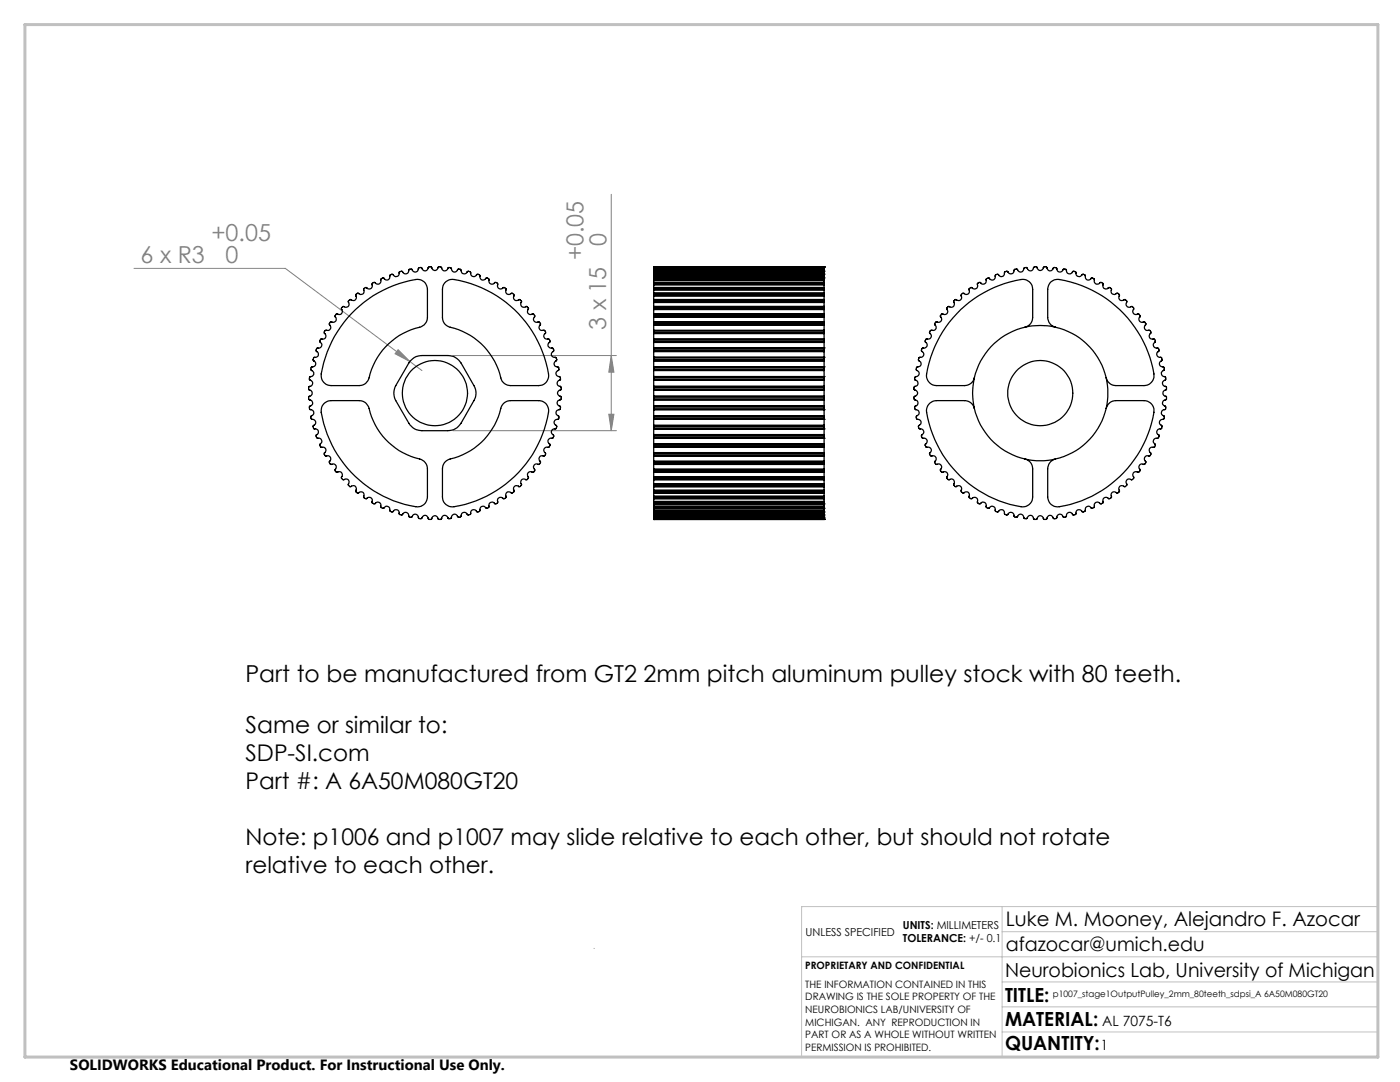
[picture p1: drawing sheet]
<svg xmlns="http://www.w3.org/2000/svg" width="279mm" height="216mm" viewBox="0 0 279 216" stroke-linecap="round" stroke-linejoin="round" font-family="sans-serif">
<path d="M122 38.8v47.1M26.7 53.6h30.2l24.9 18.5M79.4 69.8l2.4 2.3-3-1.5zM81.8 72.1l2.4 1.8M90.4 70.9h32.6M122 70.9l.5 3.4h-1zM90.4 85.9h32.6M121.5 82.7h1l-.5 3.2z" fill="none" stroke="#808080" stroke-width=".2"/>
<path d="M118.6 189.2v.1M160 190.9h115M200 185.9h75M200 180.9v30M200 195.9h75M275 180.9h-115v30M200 205.9h75M200 200.9h75" fill="none" stroke="#c0c0c0" stroke-width=".2"/>
<path d="M5 4.9h270v206h-270z" fill="none" stroke="#c0c0c0" stroke-width=".6"/>
<g fill="#808080">
<path d="M79.4 69.8l2.4 2.3-3-1.5z"/>
<path d="M122 70.9l.5 3.4h-1zM121.5 82.7h1l-.5 3.2z"/>
</g>
<g fill="none" stroke="#000" stroke-width=".25">
<path d="M88.8 56.4l.8-.6a3.4 3.4 0 0 1 2.2 .2 22.7 22.7 0 0 1 17.7 19.3 1.96 1.96 0 0 1-2 1.6h-5.6a1.97 1.97 0 0 1-2-1.5 13.5 13.5 0 0 0-10.4-10.2l-.8-.6-.3-.6-.1-.6v-5.7l.1-.7zM130.5 59.8v.2M130.5 59.8h.1M130.5 59.1v.7M130.5 58.7v.2M130.5 58.9v.2M130.5 58.5v.2M130.5 58.5h.1M130.5 57.9v.6M130.5 57.6v.1M130.5 57.7v.2M130.5 57.4v.2"/>
<path d="M130.5 56.9v.5M130.5 56.5v.2M130.5 56.7v.2M130.5 56.4v.1M130.5 56v.3M130.5 55.6v.2M130.5 55.8v.2M130.5 55.5v.1M130.5 55.5h.1M130.5 55.2v.3M130.5 55v.2M130.5 54.8v.2"/>
<path d="M130.5 54.7v.1M130.5 54.7h.1M130.5 54.5v.2M130.5 54.4v.1M130.5 54.2v.2M130.5 54.1v.1M130.5 54.1h.1M130.5 53.9v.1M130.5 53.7v.2M130.5 53.7h.1M130.5 53.6v.1M130.5 53.4v.2"/>
<path d="M130.5 53.4h.1M130.5 53.2v.2M130.5 53.2h.1M130.5 59.8h34M130.5 58.5h34M130.5 57.4h34M130.5 56.3h34M130.5 55.5h34M130.5 54.7h34M130.5 54.1h34M130.5 53.7h34M130.5 53.4h34"/>
<path d="M130.5 53.2h34M130.5 59.1h34M130.5 58.9h34M130.5 58.7h34M130.5 57.9h34M130.5 57.7h34M130.5 57.6h34M130.5 54v.1M130.5 56.3v.1M130.5 57.4h.1M130.5 56.9h34M130.5 56.7h34"/>
<path d="M130.5 56.5h34M130.5 56.4h34M130.5 56h34M130.5 55.8h34M130.5 55.6h34M130.5 55.2h34M130.5 55h34M130.5 54.8h34M130.5 54.5h34M130.5 54.4h34M130.5 54.2h34M130.5 54h34"/>
<path d="M130.5 53.9h34M130.5 53.6h34M164.5 59.8v.2M164.5 59.8h.1M164.5 59.1v.7M164.5 58.7v.2M164.5 58.9v.2M164.5 58.5v.2M164.5 58.5h.1M164.5 57.9v.6M164.5 57.6v.1M164.5 57.7v.2"/>
<path d="M164.5 57.4v.2M164.5 56.9v.5M164.5 56.5v.2M164.5 56.7v.2M164.5 56.4v.1M164.5 56v.3M164.5 55.6v.2M164.5 55.8v.2M164.5 55.5v.1M164.5 55.5h.1M164.5 55.2v.3M164.5 55v.2"/>
<path d="M164.5 54.8v.2M164.5 54.7v.1M164.5 54.7h.1M164.5 54.5v.2M164.5 54.4v.1M164.5 54.2v.2M164.5 54.1v.1M164.5 54.1h.1M164.5 53.9v.1M164.5 53.7v.2M164.5 53.7h.1M164.5 53.6v.1"/>
<path d="M164.5 53.4v.2M164.5 53.4h.1M164.5 53.2v.2M164.5 53.2h.1M164.5 54v.1M164.5 56.3v.1M164.5 57.4h.1M190.4 60l.4-.2a.69 .69 0 0 0 .9 0 .69 .69 0 0 0 .1-1l.5-.3a.67 .67 0 0 0 .9 .1 .67 .67 0 0 0 .2-.9l.5-.3a.69 .69 0 0 0 .9 .2 .69 .69 0 0 0 .3-1l.3-.3 .3 .1a.67 .67 0 0 0 .9 .2 .67 .67 0 0 0 .2-.9l.2-.1a.28 .28 0 0 1 .3-.2 .28 .28 0 0 1 .2 .2 .69 .69 0 0 0 .8 .1 .69 .69 0 0 0 .3-.8l.6-.1a.68 .68 0 0 0 .9 .4 .68 .68 0 0 0 .4-.9l.6-.1a.69 .69 0 0 0 .8 .4 .69 .69 0 0 0 .5-.8l.5-.1 .1 .1a.64 .64 0 0 0 .7 .5 .64 .64 0 0 0 .6-.7l.2-.2h.5a.69 .69 0 0 0 .7 .7 .69 .69 0 0 0 .6-.8l.6-.1v.1a.69 .69 0 0 0 .8 .7 .69 .69 0 0 0 .6-.7h.6a.68 .68 0 0 0 .5 .7 .68 .68 0 0 0 .8-.4l.1-.2 .6 .2a.67 .67 0 0 0 .6 .7 .67 .67 0 0 0 .7-.6l.6 .1a.71 .71 0 0 0 .5 .8 .71 .71 0 0 0 .9-.5l.5 .2a.68 .68 0 0 0 .5 .9 .68 .68 0 0 0 .8-.5l.6 .3a.68 .68 0 0 0 .4 .8 .68 .68 0 0 0 .9-.3l.5 .2a.7 .7 0 0 0 .3 1 .7 .7 0 0 0 1-.4l.5 .4a.7 .7 0 0 0 .2 .9 .7 .7 0 0 0 1-.2l.4 .2a.72 .72 0 0 0 .2 1 .72 .72 0 0 0 1-.1l.4 .4a.68 .68 0 0 0 .1 1 .68 .68 0 0 0 1-.1l.4 .4a.7 .7 0 0 0 0 1 .7 .7 0 0 0 1-.1l.1 .1a.33 .33 0 0 1 .2 .6 .66 .66 0 0 0 .1 .8 .66 .66 0 0 0 .9 0l.3 .5a.68 .68 0 0 0-.1 1 .68 .68 0 0 0 1 .1l.3 .5a.71 .71 0 0 0-.2 1 .71 .71 0 0 0 .9 .2l.3 .6a.66 .66 0 0 0-.3 .9 .66 .66 0 0 0 .9 .2l.3 .6a.69 .69 0 0 0-.4 .9 .69 .69 0 0 0 .9 .4l.2 .6a.68 .68 0 0 0-.4 .8 .68 .68 0 0 0 .8 .4l.2 .6a.71 .71 0 0 0-.5 .9 .71 .71 0 0 0 .9 .5v.6a.66 .66 0 0 0-.5 .7 .66 .66 0 0 0 .8 .6l.1 .5a.68 .68 0 0 0-.7 .7 .68 .68 0 0 0 .6 .7l.2 .1v.5a.72 .72 0 0 0-.7 .7 .72 .72 0 0 0 .7 .8l-.1 .5a.71 .71 0 0 0-.7 .7 .71 .71 0 0 0 .7 .7l-.1 .6a.68 .68 0 0 0-.8 .6 .68 .68 0 0 0 .5 .7v.6l-.1 .1a.68 .68 0 0 0-.8 .5 .68 .68 0 0 0 .5 .8l-.1 .5a.71 .71 0 0 0-.9 .5 .71 .71 0 0 0 .4 .9l-.2 .5a.71 .71 0 0 0-.9 .4 .71 .71 0 0 0 .4 .9l-.3 .6a.69 .69 0 0 0-.9 .3 .69 .69 0 0 0 .3 .9l-.4 .5a.68 .68 0 0 0-.9 .3 .68 .68 0 0 0 .3 .9l-.3 .5a.7 .7 0 0 0-1 .2 .7 .7 0 0 0 .1 .9l-.3 .5a.69 .69 0 0 0-1 .1 .69 .69 0 0 0 .1 .9l-.5 .4a.69 .69 0 0 0-.9 .1 .69 .69 0 0 0 0 1l-.5 .3a.7 .7 0 0 0-.9 0 .7 .7 0 0 0-.1 1l-.4 .3a.71 .71 0 0 0-1-.2 .71 .71 0 0 0-.2 1l-.5 .3a.68 .68 0 0 0-.9-.2 .68 .68 0 0 0-.2 1l-.6 .2a.69 .69 0 0 0-.9-.2 .69 .69 0 0 0-.3 .9l-.6 .2a.7 .7 0 0 0-.9-.3 .7 .7 0 0 0-.3 .9l-.6 .1a.7 .7 0 0 0-.9-.4 .7 .7 0 0 0-.4 .9l-.6 .1a.68 .68 0 0 0-.8-.4 .68 .68 0 0 0-.5 .8l-.6 .1a.7 .7 0 0 0-.8-.6 .7 .7 0 0 0-.5 .8l-.6 .1a.69 .69 0 0 0-.8-.7 .69 .69 0 0 0-.6 .8h-.2a.3 .3 0 0 1-.5-.2 .65 .65 0 0 0-.7-.5 .65 .65 0 0 0-.6 .7h-.6a.69 .69 0 0 0-.5-.7 .69 .69 0 0 0-.8 .4l-.1 .2-.6-.1a.7 .7 0 0 0-.6-.8 .7 .7 0 0 0-.7 .6h-.5l-.1-.2a.68 .68 0 0 0-.6-.8 .68 .68 0 0 0-.8 .6l-.5-.2a.7 .7 0 0 0-.5-.9 .7 .7 0 0 0-.9 .5l-.1-.1a.33 .33 0 0 1-.4-.4 .7 .7 0 0 0-.5-.6 .7 .7 0 0 0-.8 .3l-.5-.3a.69 .69 0 0 0-.4-.8 .69 .69 0 0 0-.9 .2l-.4-.2a.71 .71 0 0 0-.3-1 .71 .71 0 0 0-.9 .2l-.5-.3a.69 .69 0 0 0-.2-1 .69 .69 0 0 0-1 .2l-.4-.4a.68 .68 0 0 0-.1-.9 .68 .68 0 0 0-.9 0l-.5-.4a.69 .69 0 0 0 0-1 .69 .69 0 0 0-1 0l-.4-.4a.7 .7 0 0 0 .1-1 .7 .7 0 0 0-1-.1l-.3-.5a.68 .68 0 0 0 .1-.9 .68 .68 0 0 0-1-.1l-.3-.6a.69 .69 0 0 0 .2-.9 .69 .69 0 0 0-.9-.2l-.3-.5a.69 .69 0 0 0 .3-.9 .69 .69 0 0 0-.9-.3l-.3-.6a.68 .68 0 0 0 .4-.9 .68 .68 0 0 0-.9-.4l-.2-.4v-.2a.68 .68 0 0 0 .4-.9 .68 .68 0 0 0-.9-.4l-.1-.4v-.2a.7 .7 0 0 0 .5-.8 .7 .7 0 0 0-.8-.5l-.1-.6a.66 .66 0 0 0 .5-.7 .66 .66 0 0 0-.7-.6l-.1-.1v-.5a.67 .67 0 0 0 .6-.7 .67 .67 0 0 0-.7-.6v-.7a.71 .71 0 0 0 .6-.7 .71 .71 0 0 0-.7-.7l.1-.6a.67 .67 0 0 0 .7-.6 .67 .67 0 0 0-.6-.7v-.5l.1-.2a.67 .67 0 0 0 .7-.6 .67 .67 0 0 0-.6-.7l.2-.6a.71 .71 0 0 0 .8-.5 .71 .71 0 0 0-.5-.8l.1-.6a.71 .71 0 0 0 .9-.4 .71 .71 0 0 0-.4-.9l.2-.5a.7 .7 0 0 0 .9-.4 .7 .7 0 0 0-.4-.9l.3-.6a.69 .69 0 0 0 .9-.3 .69 .69 0 0 0-.3-.9l.2-.4 .1-.1a.7 .7 0 0 0 1-.3 .7 .7 0 0 0-.3-.9l.4-.5a.69 .69 0 0 0 .9-.2 .69 .69 0 0 0-.2-.9l.4-.5a.69 .69 0 0 0 1-.1 .69 .69 0 0 0-.1-.9l.4-.5a.7 .7 0 0 0 1 0 .7 .7 0 0 0 0-1zM68.4 61.2l.1-.1a.7 .7 0 0 0 1 0 .7 .7 0 0 0 0-1l.5-.3a.67 .67 0 0 0 .9 0 .67 .67 0 0 0 .1-1l.3-.3h.2a.69 .69 0 0 0 1 .1 .69 .69 0 0 0 .1-1l.5-.2a.71 .71 0 0 0 .9 .2 .71 .71 0 0 0 .3-1l.5-.3a.69 .69 0 0 0 .9 .4 .69 .69 0 0 0 .3-1l.6-.2a.69 .69 0 0 0 .9 .3 .69 .69 0 0 0 .3-.9l.6-.1a.7 .7 0 0 0 .9 .3 .7 .7 0 0 0 .4-.8l.2-.1a.32 .32 0 0 1 .5 .1 .68 .68 0 0 0 .8 .2 .68 .68 0 0 0 .4-.7l.6-.1a.68 .68 0 0 0 .8 .6 .68 .68 0 0 0 .5-.8l.6-.1a.67 .67 0 0 0 .7 .6 .67 .67 0 0 0 .7-.7h.6a.71 .71 0 0 0 .7 .6 .71 .71 0 0 0 .7-.6h.6a.69 .69 0 0 0 .6 .7 .69 .69 0 0 0 .8-.6h.5a.72 .72 0 0 0 .6 .9 .72 .72 0 0 0 .8-.6h.5l.1 .2a.68 .68 0 0 0 .6 .7 .68 .68 0 0 0 .8-.5l.4 .1 .1 .2a.67 .67 0 0 0 .5 .8 .67 .67 0 0 0 .8-.5l.6 .3a.7 .7 0 0 0 .4 .9 .7 .7 0 0 0 .9-.4l.5 .3a.68 .68 0 0 0 .4 .9 .68 .68 0 0 0 .8-.4l.5 .3a.71 .71 0 0 0 .3 1 .71 .71 0 0 0 .9-.2l.5 .3a.69 .69 0 0 0 .2 1 .69 .69 0 0 0 1-.2l.4 .4a.69 .69 0 0 0 .1 .9 .69 .69 0 0 0 1 0h.1a.33 .33 0 0 1 .2 .6 .71 .71 0 0 0 .3 .8 .71 .71 0 0 0 .8-.1l.4 .5a.67 .67 0 0 0-.1 1 .67 .67 0 0 0 1 0l.4 .5a.7 .7 0 0 0-.2 1 .7 .7 0 0 0 1 .1l.3 .5a.71 .71 0 0 0-.2 1 .71 .71 0 0 0 .9 .2l.3 .5a.68 .68 0 0 0-.3 .9 .68 .68 0 0 0 .9 .3l.2 .6a.7 .7 0 0 0-.2 .9 .7 .7 0 0 0 .8 .4l.2 .5a.69 .69 0 0 0-.4 .9 .69 .69 0 0 0 .8 .4l.2 .2a.29 .29 0 0 1-.2 .5 .66 .66 0 0 0-.2 .8 .66 .66 0 0 0 .7 .4l.1 .7a.68 .68 0 0 0-.5 .8 .68 .68 0 0 0 .8 .5v.6a.65 .65 0 0 0-.6 .7 .65 .65 0 0 0 .7 .6v.7a.69 .69 0 0 0-.6 .7 .69 .69 0 0 0 .7 .6l-.1 .7a.69 .69 0 0 0-.7 .6 .69 .69 0 0 0 .6 .7l-.1 .6a.69 .69 0 0 0-.7 .6 .69 .69 0 0 0 .5 .8l-.1 .5a.69 .69 0 0 0-.8 .6 .69 .69 0 0 0 .5 .8l-.2 .5a.72 .72 0 0 0-.8 .5 .72 .72 0 0 0 .4 .9l-.2 .5a.7 .7 0 0 0-.9 .4 .7 .7 0 0 0 .4 .9l-.3 .6a.7 .7 0 0 0-.9 .3 .7 .7 0 0 0 .3 .9l-.3 .5a.71 .71 0 0 0-.9 .3 .71 .71 0 0 0 .2 .9l-.4 .5a.69 .69 0 0 0-.9 .2 .69 .69 0 0 0 .2 .9l-.4 .5a.69 .69 0 0 0-1 0 .69 .69 0 0 0 .1 1l-.4 .4a.7 .7 0 0 0-1 0 .7 .7 0 0 0 0 1l-.5 .4a.66 .66 0 0 0-.9 0 .66 .66 0 0 0-.1 .9l-.4 .4a.7 .7 0 0 0-1-.2 .7 .7 0 0 0-.2 1l-.5 .3a.69 .69 0 0 0-1-.1 .69 .69 0 0 0-.2 .9l-.5 .2a.68 .68 0 0 0-.9-.2 .68 .68 0 0 0-.3 .9l-.6 .2a.69 .69 0 0 0-.8-.3 .69 .69 0 0 0-.4 .9l-.6 .1a.69 .69 0 0 0-.9-.4 .69 .69 0 0 0-.4 .9l-.2 .1a.27 .27 0 0 1-.3 .1 .27 .27 0 0 1-.2-.2 .71 .71 0 0 0-.8-.2 .71 .71 0 0 0-.4 .7l-.2 .1a.32 .32 0 0 1-.5-.2 .63 .63 0 0 0-.7-.4 .63 .63 0 0 0-.5 .7l-.4 .2-.3-.1a.68 .68 0 0 0-.7-.6 .68 .68 0 0 0-.6 .8h-.6a.69 .69 0 0 0-.8-.7 .69 .69 0 0 0-.6 .7l-.6-.1a.69 .69 0 0 0-.7-.7 .69 .69 0 0 0-.7 .7h-.5l-.1-.2a.67 .67 0 0 0-.6-.7 .67 .67 0 0 0-.7 .6l-.6-.2a.7 .7 0 0 0-.6-.8 .7 .7 0 0 0-.8 .6l-.5-.2a.72 .72 0 0 0-.5-.9 .72 .72 0 0 0-.9 .5l-.5-.2a.71 .71 0 0 0-.4-.9 .71 .71 0 0 0-.9 .3l-.5-.2a.69 .69 0 0 0-.3-.9 .69 .69 0 0 0-.9 .2l-.6-.3a.7 .7 0 0 0-.2-.9 .7 .7 0 0 0-1 .2l-.4-.3a.7 .7 0 0 0-.2-1 .7 .7 0 0 0-1 .2l-.4-.4a.68 .68 0 0 0-.1-1 .68 .68 0 0 0-1 .1l-.4-.4a.67 .67 0 0 0 0-1 .67 .67 0 0 0-1 0l-.4-.4a.7 .7 0 0 0 .1-1 .7 .7 0 0 0-1 0l-.3-.4v-.2a.68 .68 0 0 0 .1-.9 .68 .68 0 0 0-1-.1l-.3-.5a.68 .68 0 0 0 .2-.9 .68 .68 0 0 0-.9-.3l-.3-.4v-.2a.67 .67 0 0 0 .3-.9 .67 .67 0 0 0-.9-.2l-.3-.6a.7 .7 0 0 0 .4-.9 .7 .7 0 0 0-.9-.4l-.2-.5a.66 .66 0 0 0 .4-.9 .66 .66 0 0 0-.8-.4l-.2-.7a.68 .68 0 0 0 .5-.8 .68 .68 0 0 0-.8-.5l-.1-.6a.7 .7 0 0 0 .5-.8 .7 .7 0 0 0-.8-.5l-.1-.6h.1a.68 .68 0 0 0 .6-.8 .68 .68 0 0 0-.7-.6v-.6a.71 .71 0 0 0 .6-.7 .71 .71 0 0 0-.7-.7l.1-.5a.69 .69 0 0 0 .7-.7 .69 .69 0 0 0-.6-.7l.1-.6a.69 .69 0 0 0 .7-.6 .69 .69 0 0 0-.5-.8l.1-.6a.68 .68 0 0 0 .8-.6 .68 .68 0 0 0-.5-.7l.2-.6a.68 .68 0 0 0 .8-.5 .68 .68 0 0 0-.4-.8v-.2a.28 .28 0 0 1 .4-.3 .7 .7 0 0 0 .6-.6 .7 .7 0 0 0-.3-.7l.3-.6a.69 .69 0 0 0 .9-.3 .69 .69 0 0 0-.3-.9l.3-.5a.7 .7 0 0 0 .9-.3 .7 .7 0 0 0-.2-.9l.3-.5a.7 .7 0 0 0 1-.2 .7 .7 0 0 0-.1-.9l.1-.2a.27 .27 0 0 1 .1-.3 .27 .27 0 0 1 .3 .1 .69 .69 0 0 0 .8-.3 .69 .69 0 0 0-.1-.8zM70.1 62.6a22.4 22.4 0 0 1 13.5-6.8 1.95 1.95 0 0 1 1.7 1.9v5.7a2.31 2.31 0 0 1-2.4 2.1 13.6 13.6 0 0 0-9.3 10.2l-.6 .8-1 .4h-5.9a2.01 2.01 0 0 1-2-2.3 23.1 23.1 0 0 1 6-12zM81.8 72.1l.9-.8 1.1-.3 5.6-.1a3.1 3.1 0 0 1 2.6 1.5l2.6 4.5a2.87 2.87 0 0 1 0 3l-2.6 4.6a3.1 3.1 0 0 1-2.6 1.4h-5.2a2.94 2.94 0 0 1-2.6-1.4l-2.6-4.6a3.1 3.1 0 0 1 0-3zM130.5 79.1v.2"/>
<path d="M130.5 77.6v.2M130.5 79.3v.3M130.5 77.3v.3M130.5 77.1v.2M130.5 79.6v.2M130.5 79.1h.1M130.5 77.8v.1M130.5 77.1h.1M130.5 79.8h.1M130.5 75.6v.2M130.5 75.3v.3M130.5 75.1v.2"/>
<path d="M130.5 75.8v.1M130.5 77.9v1.2M130.5 79.8v1.2M130.5 75.9v1.2M130.5 75.1h.1M130.5 73.7v.2M130.5 73.4v.3M130.5 73.9v1.2M130.5 73.2v.2M130.5 73.9h.1M130.5 73.2h.1M130.5 72v1.2"/>
<path d="M130.5 71.8v.2M130.5 71.4v.4M130.5 72h.1M130.5 71.3v.1M130.5 71.3h.1M130.5 70.2v1.1M130.5 69.9v.2M130.5 69.6v.3M130.5 70.1v.1M130.5 69.4v.2M130.5 69.4h.1M130.5 68.3v1.1"/>
<path d="M130.5 68v.2M130.5 67.7v.3M130.5 68.2v.1M130.5 67.6v.1M130.5 66.6v1M130.5 66.3v.2M130.5 66v.3M130.5 66.5v.1M130.5 65.9v.1M130.5 64.9v1M130.5 64.6v.2M130.5 64.8v.1"/>
<path d="M130.5 64.3v.3M130.5 64.2v.1M130.5 63.3v.9M130.5 63v.2M130.5 63.2v.1M130.5 62.7v.3M130.5 62.7h34M130.5 61.8v.9M130.5 61.5v.2M130.5 61.7v.1M130.5 61.2v.3M130.5 61.1v.1"/>
<path d="M130.5 60.4v.7M130.5 60v.2M130.5 60.2v.2M130.5 71.3h34M130.5 69.4h34M130.5 65.9h34M130.5 64.2h34M130.5 61.1h34M130.5 79.3h34M130.5 79.1h34M130.5 77.8h34M130.5 77.6h34"/>
<path d="M130.5 79.6h34M130.5 77.3h34M130.5 77.1h34M130.5 79.8h34M130.5 77.9h34M130.5 75.8h34M130.5 75.6h34M130.5 75.3h34M130.5 75.1h34M130.5 75.9h34M130.5 73.9h34M130.5 73.7h34"/>
<path d="M130.5 73.4h34M130.5 73.2h34M130.5 72h34M130.5 71.8h34M130.5 71.4h34M130.5 70.2h34M130.5 70.1h34M130.5 69.9h34M130.5 69.6h34M130.5 68.3h34M130.5 68.2h34M130.5 68h34"/>
<path d="M130.5 67.7h34M130.5 67.6h34M130.5 66.6h34M130.5 66.5h34M130.5 66.3h34M130.5 66h34M130.5 64.9h34M130.5 64.8h34M130.5 64.6h34M130.5 64.3h34M130.5 63.3h34M130.5 63.2h34"/>
<path d="M130.5 63h34M130.5 61.8h34M130.5 61.7h34M130.5 61.5h34M130.5 61.2h34M130.5 60.4h34M130.5 60.2h34M130.5 60h34M164.5 79.1v.2M164.5 77.6v.2M164.5 79.3v.3M164.5 77.3v.3"/>
<path d="M164.5 77.1v.2M164.5 79.6v.2M164.5 79.1h.1M164.5 77.8v.1M164.5 77.1h.1M164.5 79.8h.1M164.5 75.6v.2M164.5 75.3v.3M164.5 75.1v.2M164.5 75.8v.1M164.5 77.9v1.2M164.5 79.8v1.2"/>
<path d="M164.5 75.9v1.2M164.5 75.1h.1M164.5 73.7v.2M164.5 73.4v.3M164.5 73.9v1.2M164.5 73.2v.2M164.5 73.9h.1M164.5 73.2h.1M164.5 72v1.2M164.5 71.8v.2M164.5 71.4v.4M164.5 72h.1"/>
<path d="M164.5 71.3v.1M164.5 71.3h.1M164.5 70.2v1.1M164.5 69.9v.2M164.5 69.6v.3M164.5 70.1v.1M164.5 69.4v.2M164.5 69.4h.1M164.5 68.3v1.1M164.5 68v.2M164.5 67.7v.3M164.5 68.2v.1"/>
<path d="M164.5 67.6v.1M164.5 66.6v1M164.5 66.3v.2M164.5 66v.3M164.5 66.5v.1M164.5 65.9v.1M164.5 64.9v1M164.5 64.6v.2M164.5 64.8v.1M164.5 64.3v.3M164.5 64.2v.1M164.5 63.3v.9"/>
<path d="M164.5 63v.2M164.5 63.2v.1M164.5 62.7v.3M164.5 61.8v.9M164.5 61.5v.2M164.5 61.7v.1M164.5 61.2v.3M164.5 61.1v.1M164.5 60.4v.7M164.5 60v.2M164.5 60.2v.2M194.5 75.4a13.4 13.4 0 0 0 0 6.1"/>
<path d="M204.5 65.3a1.97 1.97 0 0 0 1.6-1.9v-5.7a1.97 1.97 0 0 0-2.3-1.9 23 23 0 0 0-18.9 19.2 2.04 2.04 0 0 0 2 1.9h5.6a1.97 1.97 0 0 0 2-1.5M204.5 65.3a13.4 13.4 0 0 1 6.1 0M204.5 65.3a13.4 13.4 0 0 0-10 10.1M210.6 65.3a2.07 2.07 0 0 1-1.5-1.9v-5.7a1.97 1.97 0 0 1 2.3-1.9 22.8 22.8 0 0 1 18.9 19.2 1.97 1.97 0 0 1-2 1.9h-5.6a1.97 1.97 0 0 1-1.9-1.5M210.6 65.3a13.5 13.5 0 0 1 10.2 10.1M220.8 75.4a14.8 14.8 0 0 1 0 6.1M64.8 80.4l.6-.4 .7-.1h5.6a1.97 1.97 0 0 1 2 1.6 13.5 13.5 0 0 0 10.4 10.2l.7 .6 .5 .9v6a1.97 1.97 0 0 1-2.3 1.9 22.8 22.8 0 0 1-18.9-19.2l.2-1zM100.6 80.4l.6-.4 .7-.1h5.6a1.97 1.97 0 0 1 2 2.4 22.8 22.8 0 0 1-19.2 18.8 1.97 1.97 0 0 1-2-1.9v-5.6a1.97 1.97 0 0 1 1.6-2 13.5 13.5 0 0 0 10.1-10.4zM130.5 81.1v.1M130.5 81.2v.4M130.5 81.6v.1M130.5 81v.1"/>
<path d="M130.5 81.7h.1M130.5 83v.2M130.5 83.2v.3M130.5 81.7v1.2M130.5 83.5v.2M130.5 82.9v.1M130.5 83.7h.1M130.5 83.7v1.1M130.5 84.9v.2M130.5 85.1v.3M130.5 84.8v.1M130.5 85.4v.2"/>
<path d="M130.5 85.6h.1M130.5 85.6v1.1M130.5 86.8v.2M130.5 87v.3M130.5 86.7v.1M130.5 87.3v.2M130.5 87.5h.1M130.5 87.5v1M130.5 88.7v.2M130.5 88.9v.2M130.5 88.5v.2M130.5 89.1v.2"/>
<path d="M130.5 89.3v1M130.5 90.4v.2M130.5 90.6v.3M130.5 90.3v.1M130.5 90.9v.1M130.5 91v1M130.5 92.1v.2M130.5 92v.1M130.5 92.3v.3M130.5 92.6v.1M130.5 92.7v.9M130.5 93.7v.2"/>
<path d="M130.5 93.6v.1M130.5 93.9v.3M130.5 94.2v.1M130.5 94.3v.8M130.5 95.3v.2M130.5 95.1v.2M130.5 95.5v.2M130.5 95.7h.1M130.5 95.7v.8M130.5 96.7v.1M130.5 96.5v.2M130.5 96.8v.3"/>
<path d="M130.5 97.1h.1M130.5 97.1v.7M130.5 98v.1M130.5 97.8v.2M130.5 98.1v.3M130.5 98.4h.1M130.5 98.4v.6M130.5 99.1v.2M130.5 99v.1M130.5 99.3v.2M130.5 99.5h.1M130.5 99.5v.5"/>
<path d="M130.5 85.6h34M130.5 87.5h34M130.5 91h34M130.5 92.7h34M130.5 94.3h34M130.5 95.7h34M130.5 97.1h34M130.5 98.4h34M130.5 99.5h34M130.5 81.2h34M130.5 81.1h34M130.5 81.6h34"/>
<path d="M130.5 81.7h34M130.5 81h34M130.5 83.2h34M130.5 83h34M130.5 83.5h34M130.5 82.9h34M130.5 83.7h34M130.5 84.8h34M130.5 85.1h34M130.5 84.9h34M130.5 85.4h34M130.5 86.7h34"/>
<path d="M130.5 87h34M130.5 86.8h34M130.5 87.3h34M130.5 88.5h34M130.5 88.9h34M130.5 88.7h34M130.5 89.1h34M130.5 89.3h34M130.5 90.3h34M130.5 90.6h34M130.5 90.4h34M130.5 90.9h34"/>
<path d="M130.5 92h34M130.5 92.3h34M130.5 92.1h34M130.5 92.6h34M130.5 93.6h34M130.5 93.9h34M130.5 93.7h34M130.5 94.2h34M130.5 95.1h34M130.5 95.5h34M130.5 95.3h34M130.5 96.5h34"/>
<path d="M130.5 96.8h34M130.5 96.7h34M130.5 97.8h34M130.5 98.1h34M130.5 98h34M130.5 99h34M130.5 99.3h34M130.5 99.1h34M164.5 81.1v.1M164.5 81.2v.4M164.5 81.6v.1M164.5 81v.1"/>
<path d="M164.5 81.7h.1M164.5 83v.2M164.5 83.2v.3M164.5 81.7v1.2M164.5 83.5v.2M164.5 82.9v.1M164.5 83.7h.1M164.5 83.7v1.1M164.5 84.9v.2M164.5 85.1v.3M164.5 84.8v.1M164.5 85.4v.2"/>
<path d="M164.5 85.6h.1M164.5 85.6v1.1M164.5 86.8v.2M164.5 87v.3M164.5 86.7v.1M164.5 87.3v.2M164.5 87.5h.1M164.5 87.5v1M164.5 88.7v.2M164.5 88.9v.2M164.5 88.5v.2M164.5 89.1v.2"/>
<path d="M164.5 89.3v1M164.5 90.4v.2M164.5 90.6v.3M164.5 90.3v.1M164.5 90.9v.1M164.5 91v1M164.5 92.1v.2M164.5 92v.1M164.5 92.3v.3M164.5 92.6v.1M164.5 92.7v.9M164.5 93.7v.2"/>
<path d="M164.5 93.6v.1M164.5 93.9v.3M164.5 94.2v.1M164.5 94.3v.8M164.5 95.3v.2M164.5 95.1v.2M164.5 95.5v.2M164.5 95.7h.1M164.5 95.7v.8M164.5 96.7v.1M164.5 96.5v.2M164.5 96.8v.3"/>
<path d="M164.5 97.1h.1M164.5 97.1v.7M164.5 98v.1M164.5 97.8v.2M164.5 98.1v.3M164.5 98.4h.1M164.5 98.4v.6M164.5 99.1v.2M164.5 99v.1M164.5 99.3v.2M164.5 99.5h.1M164.5 99.5v.5"/>
<path d="M194.5 81.5a1.97 1.97 0 0 0-2-1.6h-5.6a2.01 2.01 0 0 0-2 2.4 22.8 22.8 0 0 0 19.2 18.8 1.97 1.97 0 0 0 2-1.9v-5.6a1.97 1.97 0 0 0-1.6-2M194.5 81.5a13.4 13.4 0 0 0 10 10.1M204.5 91.6a13.4 13.4 0 0 0 6.1 0M220.8 81.5a1.97 1.97 0 0 1 1.9-1.6h5.6a2.01 2.01 0 0 1 2 2.4 22.9 22.9 0 0 1-19.2 18.8 1.97 1.97 0 0 1-2-1.9v-5.6a2.07 2.07 0 0 1 1.5-2M220.8 81.5a13.5 13.5 0 0 1-10.2 10.1M130.5 100.2v.2M130.5 100v.2M130.5 100.4v.1M130.5 100.5h.1M130.5 100.5v.5M130.5 101.1v.2M130.5 101v.1"/>
<path d="M130.5 101.3v.1M130.5 101.4h.1M130.5 101.4v.3M130.5 101.7v.2M130.5 101.9v.2M130.5 102.1v.1M130.5 102.2h.1M130.5 102.4v.1M130.5 102.5v.2M130.5 102.7v.1M130.5 102.8h.1M130.5 102.8v.2"/>
<path d="M130.5 103v.2M130.5 103.2h.1M130.5 103.2v.1M130.5 103.3v.2M130.5 103.5h.1M130.5 103.5v.1M130.5 103.6h.1M130.5 100.5h34M130.5 101.4h34M130.5 102.2h34M130.5 102.8h34M130.5 103.2h34"/>
<path d="M130.5 103.5h34M130.5 103.6h34M130.5 102.2v.2M130.5 100h34M130.5 100.4h34M130.5 100.2h34M130.5 101h34M130.5 101.3h34M130.5 101.1h34M130.5 101.7h34M130.5 101.9h34M130.5 102.1h34"/>
<path d="M130.5 102.4h34M130.5 102.5h34M130.5 102.7h34M130.5 103h34M130.5 103.3h34M164.5 100.2v.2M164.5 100v.2M164.5 100.4v.1M164.5 100.5h.1M164.5 100.5v.5M164.5 101.1v.2M164.5 101v.1"/>
<path d="M164.5 101.3v.1M164.5 101.4h.1M164.5 101.4v.3M164.5 101.7v.2M164.5 101.9v.2M164.5 102.1v.1M164.5 102.2h.1M164.5 102.4v.1M164.5 102.5v.2M164.5 102.7v.1M164.5 102.8h.1M164.5 102.8v.2"/>
<path d="M164.5 103v.2M164.5 103.2h.1M164.5 103.2v.1M164.5 103.3v.2M164.5 103.5h.1M164.5 103.5v.1M164.5 103.6h.1M164.5 102.2v.2"/>
<circle cx="86.8" cy="78.5" r="6.5"/>
<circle cx="207.6" cy="78.5" r="6.5"/>
</g>
<g font-size="4.7" fill="#808080">
<text x="28.1" y="52.5">6 x R3</text>
<text x="42.2" y="48">+0.05</text>
<text x="45" y="52.5">0</text>
<text x="116.5" y="51.9" transform="rotate(-90 116.5 51.9)">+0.05</text>
<text x="121" y="49.1" transform="rotate(-90 121 49.1)">0</text>
<text x="121" y="65.8" transform="rotate(-90 121 65.8)">3 x 15</text>
</g>
<g font-size="4.7">
<text x="49" y="136">Part to be manufactured from GT2 2mm pitch aluminum pulley stock with 80 teeth.</text>
<text x="49" y="146.2">Same or similar to:</text>
</g>
<g font-size="4.6">
<text x="49" y="151.8">SDP-SI.com</text>
<text x="49" y="157.4">Part #: A 6A50M080GT20</text>
<text x="49" y="168.5">Note: p1006 and p1007 may slide relative to each other, but should not rotate</text>
<text x="49" y="174.1">relative to each other.</text>
</g>
<text font-size="4" x="200.7" y="184.9">Luke M. Mooney, Alejandro F. Azocar</text>
<g font-size="3.9">
<text x="200.7" y="189.8">afazocar@umich.edu</text>
<text x="200.6" y="194.9">Neurobionics Lab, University of Michigan</text>
<text x="200.6" y="199.8">TITLE:</text>
<text x="200.6" y="209.5">QUANTITY:</text>
<text x="200.6" y="204.6">MATERIAL:</text>
</g>
<text font-size="3" x="14" y="213.5">SOLIDWORKS Educational Product. For Instructional Use Only.</text>
<g font-size="2.8">
<text x="219.7" y="209.5">1</text>
<text x="220" y="204.6">AL 7075-T6</text>
</g>
<g font-size="2.2">
<text x="180.2" y="185.3">UNITS: MILLIMETERS</text>
<text x="160.8" y="186.8">UNLESS SPECIFIED</text>
<text x="180.2" y="188">TOLERANCE: +/- 0.1</text>
</g>
<g font-size="2">
<text x="160.7" y="193.4">PROPRIETARY AND CONFIDENTIAL</text>
<text x="160.7" y="197.1">THE INFORMATION CONTAINED IN THIS</text>
<text x="160.7" y="199.6">DRAWING IS THE SOLE PROPERTY OF THE</text>
<text x="160.7" y="202.1">NEUROBIONICS LAB/UNIVERSITY OF</text>
<text x="160.7" y="204.6">MICHIGAN. ANY REPRODUCTION IN</text>
<text x="160.7" y="207.2">PART OR AS A WHOLE WITHOUT WRITTEN</text>
<text x="160.7" y="209.7">PERMISSION IS PROHIBITED.</text>
</g>
<text font-size="1.8" x="210.1" y="199">p1007_stage1OutputPulley_2mm_80teeth_sdpsi_A 6A50M080GT20</text>
</svg>
